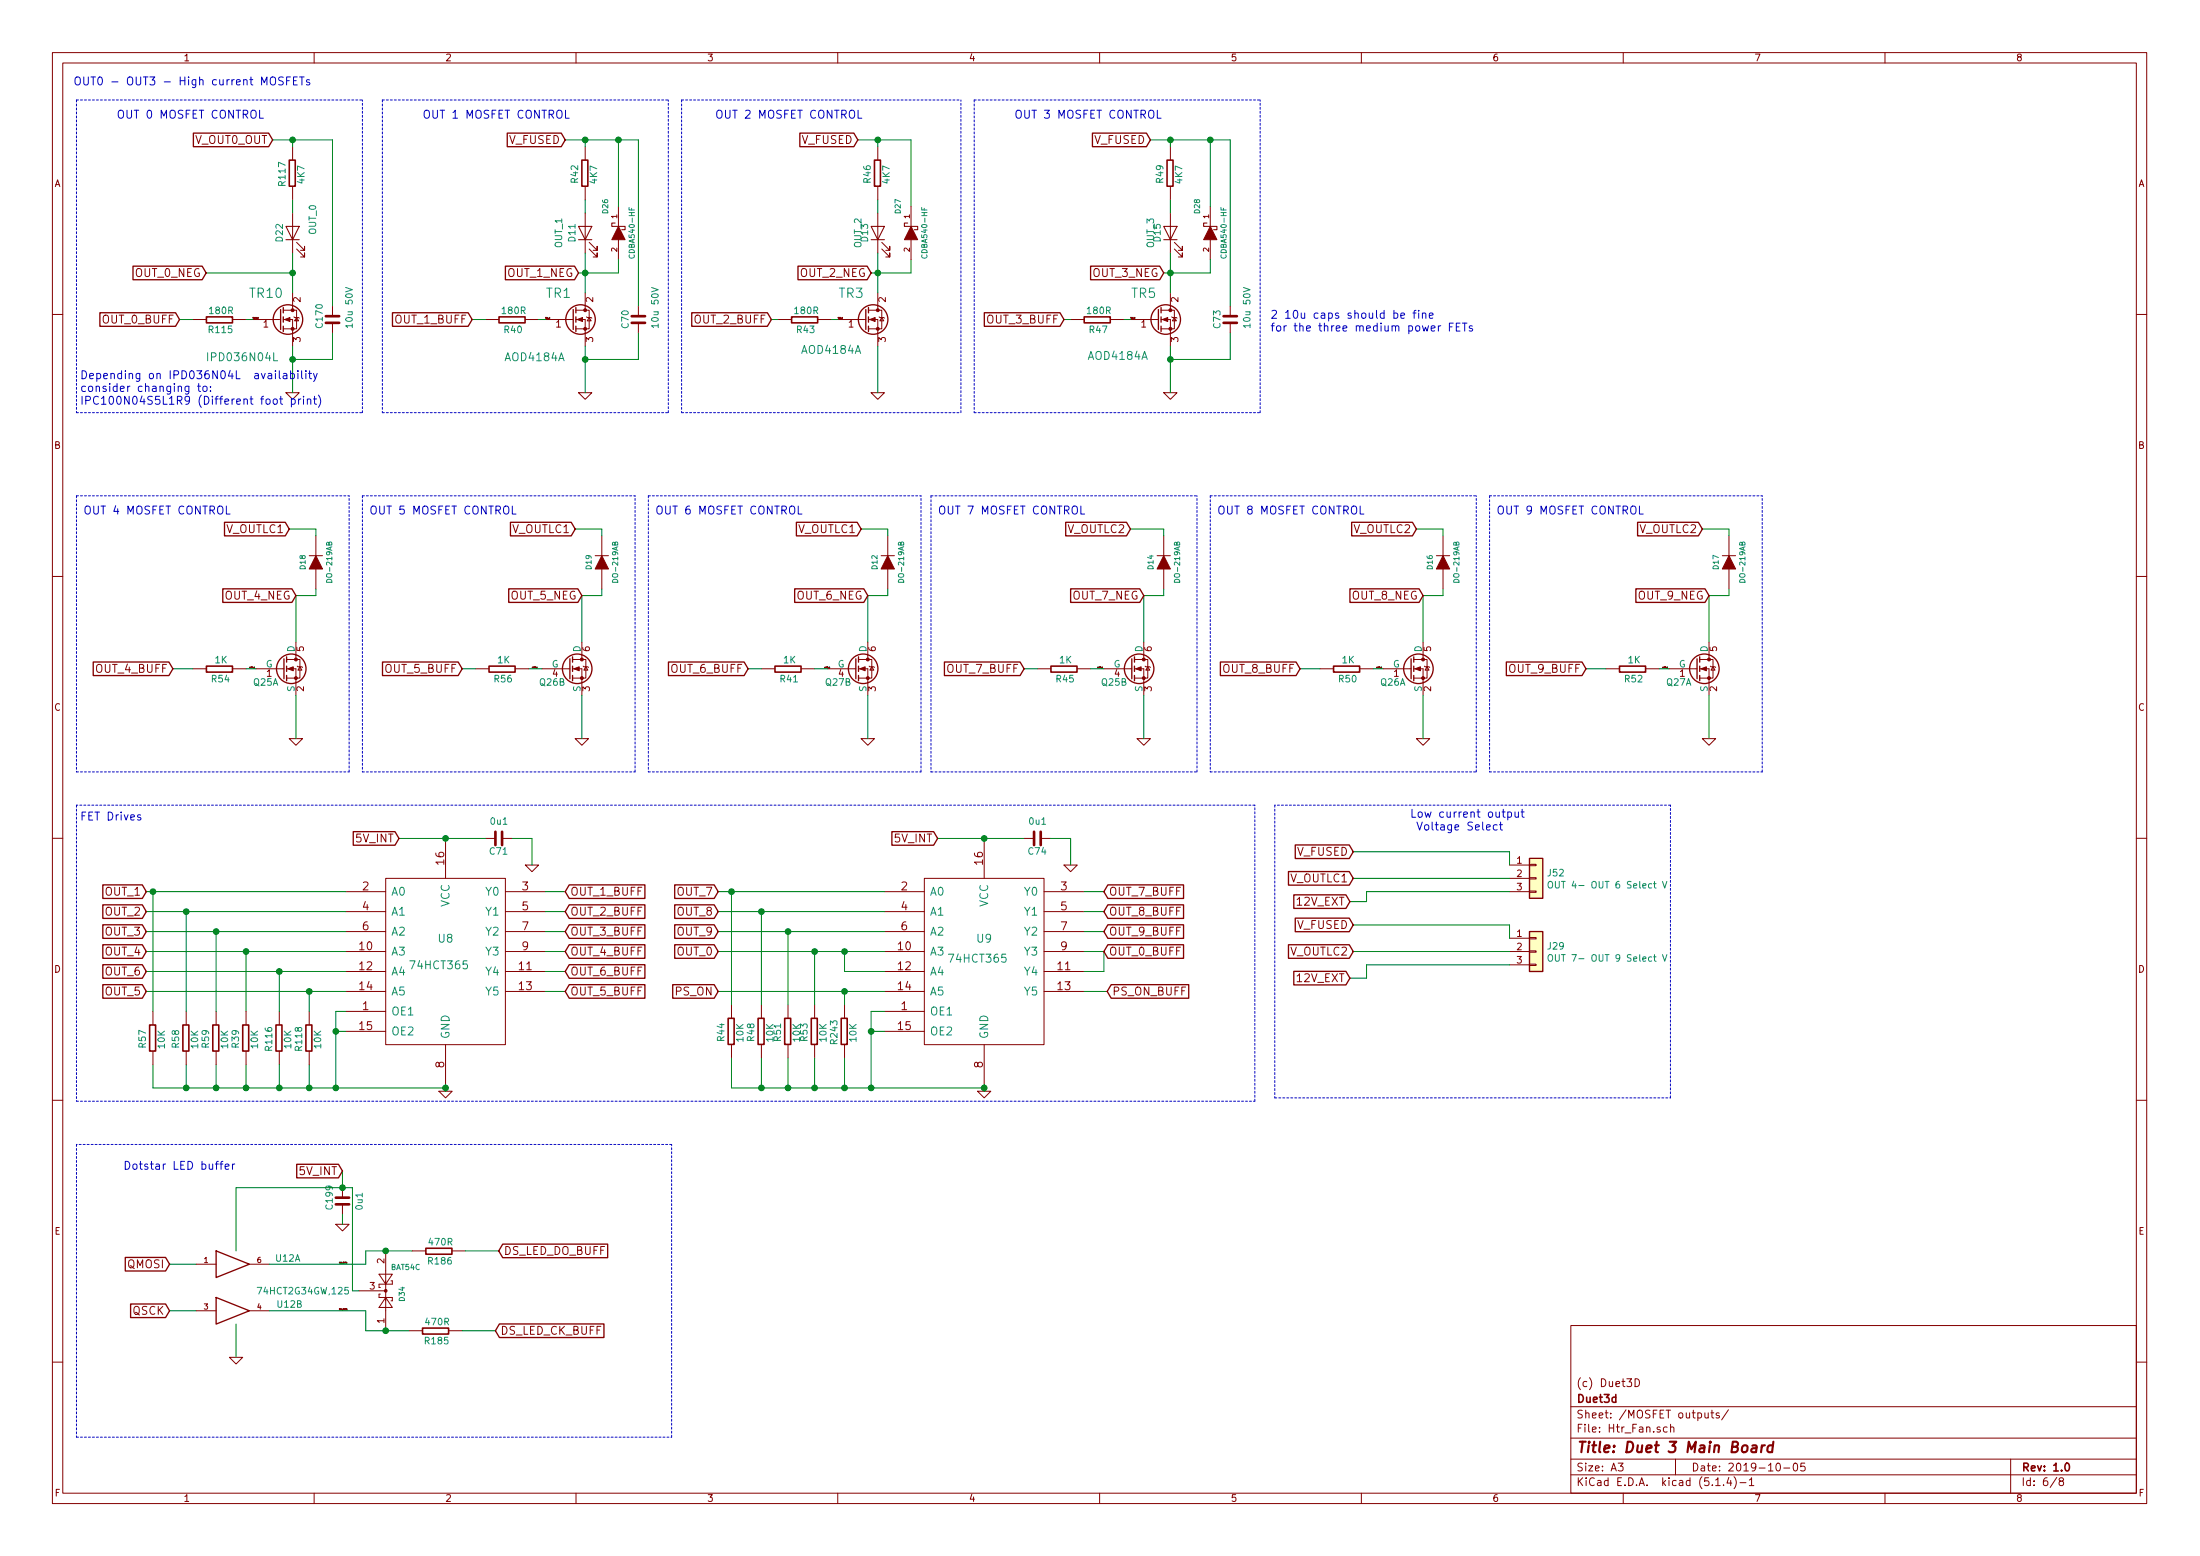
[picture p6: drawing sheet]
<svg xmlns="http://www.w3.org/2000/svg" width="420mm" height="297mm" viewBox="0 0 420 297" stroke-linecap="round" stroke-linejoin="round" font-family="sans-serif">
<g fill="none" stroke="#840000" stroke-width=".19">
<path d="M10 10h400v277h-400zM12 12h396v273.1h-396zM60 10v2M110 10v2M160 10v2M210 10v2M260 10v2M310 10v2M360 10v2M55.9 28v2.5M55.9 35.6v2.5M111.8 28v2.5"/>
<path d="M111.8 35.6v2.5M118.1 39.4v3.8M167.6 28v2.5M167.6 35.6v2.5M174 39.4v3.8M223.5 28v2.5M223.5 35.6v2.5M231.1 39.4v3.8M54.1 59.2h1.8M55.9 59.2h.7v3.6h-2.5M55.9 40.7v7.6M55.9 55.9v3.3"/>
<path d="M56.6 47.5l1.6 1.6v-.8v.8h-.8M56.6 46.3l1.6 1.5v-.8v.8h-.8M63.5 58.5v1.9M110 59.2h1.8M111.8 59.2h.7v3.6h-2.5M111.8 40.7v7.6M111.8 55.9v3.3M112.5 47.5l1.5 1.6v-.8v.8h-.7M112.5 46.3l1.5 1.5v-.8v.8h-.7M118.1 45.8v3.8M121.9 58.5v1.9M165.9 59.2h1.7"/>
<path d="M167.6 59.2h.8v3.6h-2.5M167.6 40.7v7.6M167.6 55.9v3.3M168.4 47.5l1.5 1.6v-.8v.8h-.7M168.4 46.3l1.5 1.5v-.8v.8h-.7M174 45.8v3.8M221.7 59.2h1.8M223.5 59.2h.8v3.6h-2.6M223.5 40.7v7.6M223.5 55.9v3.3M224.3 47.5l1.5 1.6v-.8v.8h-.8M224.3 46.3l1.5 1.5v-.8v.8h-.8"/>
<path d="M231.1 45.8v3.8M234.9 58.5v1.9M10 60h2M36.8 61h2.6M44.4 61h2.6M48.3 61h5M53.4 61h.2M54.1 61h1.8v5.1M54.6 75h2.5l-1.2 1.2zM56.1 60.5l1 .2M56.6 60.6l.4 .7h-.7zM63.5 61.6v1.9"/>
<path d="M92.7 61h2.5M100.3 61h2.6M104.1 61h5.1M109.3 61h.2M110 61h1.8v5.1M110.5 75h2.5l-1.2 1.2zM112 60.5l1 .2M112.5 60.6l.4 .7h-.8zM121.9 61.6v1.9M148.6 61h2.5M156.2 61h2.5M160 61h5.1"/>
<path d="M165.2 61h.2M165.9 61h1.7v5.1M166.4 75h2.5l-1.3 1.2zM167.9 60.5l1 .2M168.4 60.6l.4 .7h-.8zM204.5 61h2.5M212.1 61h2.5M215.9 61h5.1M221 61h.2M221.7 61h1.8v5.1M222.2 75h2.6l-1.3 1.2zM223.8 60.5l1 .2"/>
<path d="M224.3 60.6l.4 .7h-.8zM234.9 61.6v1.9M408 60h2M10 110h2M59.1 106.1h2.5M60.3 102.3v3.8M60.3 108.6v3.8M113.7 106.1h2.5M114.9 102.3v3.8M114.9 108.6v3.8M168.3 106.1h2.5M169.5 102.3v3.8"/>
<path d="M169.5 108.6v3.8M221 106.1h2.5M222.2 102.3v3.8M222.2 108.6v3.8M274.3 106.1h2.6M275.6 102.3v3.8M275.6 108.6v3.8M328.9 106.1h2.6M330.2 102.3v3.8M330.2 108.6v3.8M408 110h2M36.8 127.7h2.6"/>
<path d="M44.4 127.7h2.6M48.9 127.7h5.1M54 127.7h.2M54.7 127.7h1.8v5.1M54.7 125.9h1.8M56.5 125.9h.8v3.5h-2.6M56.5 122.6v3.3M56.8 127.2l1 .2M57.3 127.3l.4 .6h-.8zM90.8 127.7h2.5M98.4 127.7h2.6M103.5 127.7h5.1"/>
<path d="M108.6 127.7h.2M109.3 127.7h1.8v5.1M109.3 125.9h1.8M111.1 125.9h.8v3.5h-2.6M111.1 122.6v3.3M111.4 127.2l1 .2M111.9 127.3l.4 .6h-.8zM145.4 127.7h2.6M153 127.7h2.6M158.1 127.7h5.1M163.2 127.7h.2M164 127.7h1.7v5.1"/>
<path d="M164 125.9h1.7M165.7 125.9h.8v3.5h-2.5M165.7 122.6v3.3M166 127.2l1 .2M166.5 127.3l.4 .6h-.8zM198.1 127.7h2.6M205.7 127.7h2.6M210.8 127.7h5.1M216 127.7h.2M216.7 127.7h1.7v5.1M216.7 125.9h1.7M218.4 125.9h.8v3.5h-2.5"/>
<path d="M218.4 122.6v3.3M218.7 127.2l1 .2M219.2 127.3l.4 .6h-.8zM252.1 127.7h2.5M259.7 127.7h2.6M264.2 127.7h5M269.3 127.7h.2M270 127.7h1.8v5.1M270 125.9h1.8M271.8 125.9h.7v3.5h-2.5M271.8 122.6v3.3M272 127.2l1 .2"/>
<path d="M272.5 127.3l.4 .6h-.7zM306.7 127.7h2.5M314.3 127.7h2.6M318.8 127.7h5M323.9 127.7h.2M324.6 127.7h1.8v5.1M324.6 125.9h1.8M326.4 125.9h.8v3.5h-2.6M326.4 122.6v3.3M326.6 127.2l1.1 .2M327.2 127.3l.3 .6h-.7zM55.2 141h2.6l-1.3 1.3z"/>
<path d="M109.9 141h2.5l-1.3 1.3zM164.5 141h2.5l-1.3 1.3zM217.2 141h2.5l-1.3 1.3zM270.5 141h2.5l-1.2 1.3zM325.1 141h2.6l-1.3 1.3zM10 160h2M66 170.2h7.7M66 174h7.7M66 177.8h7.7M73.7 167.7h22.8v31.7h-22.8zM85.1 160.1v7.6M92.7 160.1h1.9"/>
<path d="M95.9 160.1h1.9M96.5 170.2h7.6M96.5 174h7.6M96.5 177.8h7.6M100.3 165.1h2.6l-1.3 1.3zM168.9 170.2h7.6M168.9 174h7.6M168.9 177.8h7.6M176.5 167.7h22.9v31.7h-22.9zM188 160.1v7.6M195.6 160.1h1.9M198.8 160.1h1.9"/>
<path d="M199.4 170.2h7.6M199.4 174h7.6M199.4 177.8h7.6M203.2 165.1h2.5l-1.2 1.3zM288.3 179.1h3.8M288.3 165.1h3.8M288.3 167.7h3.8M288.3 170.2h3.8M292.1 179h1.3v.2h-1.3zM292.1 170.1h1.3v.2h-1.3zM292.1 165h1.3v.3h-1.3zM292.1 167.5h1.3v.3h-1.3z"/>
<path d="M408 160h2M29.2 193.1v2.5M35.6 193.1v2.5M41.3 193.1v2.5M47 193.1v2.5M53.3 193.1v2.5M59.1 193.1v2.5M66 181.6h7.7M66 193.1h7.7M66 185.5h7.7M66 189.3h7.7M66 196.9h7.7"/>
<path d="M85.1 199.4v7.6M96.5 181.6h7.6M96.5 185.5h7.6M96.5 189.3h7.6M139.7 191.8v2.5M139.7 199.4v2.6M145.4 191.8v2.5M145.4 199.4v2.6M150.5 191.8v2.5M150.5 199.4v2.6M155.6 191.8v2.5M155.6 199.4v2.6"/>
<path d="M161.3 191.8v2.5M161.3 199.4v2.6M168.9 181.6h7.6M168.9 193.1h7.6M168.9 185.5h7.6M168.9 189.3h7.6M168.9 196.9h7.6M188 199.4v7.6M199.4 181.6h7.6M199.4 185.5h7.6M199.4 189.3h7.6M288.3 181.6h3.8"/>
<path d="M288.3 184.2h3.8M292.1 184.1h1.3v.2h-1.3zM292.1 181.5h1.3v.3h-1.3zM10 210h2M29.2 200.7v2.5M35.6 200.7v2.5M41.3 200.7v2.5M47 200.7v2.5M53.3 200.7v2.5M59.1 200.7v2.5M83.8 208.3h2.6l-1.3 1.3zM186.7 208.3h2.5l-1.2 1.3z"/>
<path d="M408 210h2M64.1 233.7h2.6l-1.3 1.3zM65.4 226.7v1.9M65.4 229.9v1.9M73.7 238.8v15.2M78.7 238.8h2.6M86.4 238.8h2.5M37.5 250.2h3.8M37.5 241.3h3.8M43.8 259.1h2.6l-1.3 1.3zM47.6 250.2h3.8M47.6 241.3h3.8"/>
<path d="M68.6 246.4h5.1M72.4 243.2h2.5l-1.2 1.9zM72.6 247.1h-.2v.6h2.5v.6h-.2M73.7 247.7l1.2 1.9h-2.5zM74.7 244.5h.2v.6h-2.5v.7h.2M78.1 254h2.5M85.7 254h2.6M300 253h108v32.1h-108zM10 260h2M300 278.5h108M300 274.5h108M300 268.5h108"/>
<path d="M309 279.3h1l-.5 .6 .4 .1v.7l-.2 .1-.7-.1M312.3 263.2a.75 .75 0 0 1 .8 .8 .75 .75 0 0 1-.8 .7zM318.4 272.5l-.4-.1-.3 .3 .1 .6 .2 .1 .4-.1M319 272.5h.1a.37 .37 0 0 1 .6 .1v.8M319 271.9v1.5M320 278.5v3M325.6 269.7l.1 .9 .3 .1 .2-.1M326.2 269.7v1M326.7 269.7h.6M326.9 269.2v1.3l.4 .2M328.3 269.8a.37 .37 0 0 0-.6 .1l.1 .2 .5 .2 .1 .1-.2 .3-.5-.1M330.1 269.1l-1.3 2"/>
<path d="M339.3 279.5l.2-.2a.86 .86 0 0 1 .2 1.5 .79 .79 0 0 1-.4-1.3zM342.6 279.5l.4-.2a.94 .94 0 0 1 0 1.5 .82 .82 0 0 1-.4-1.3zM344.7 279.3h-.7l-.1 .7 .2-.1h.5l.2 .3-.1 .5-.3 .1-.5-.1M384 278.5v6.6M408 260h2M60 285.1v1.9M110 285.1v1.9M160 285.1v1.9M210 285.1v1.9M260 285.1v1.9M300 281.5h108M310 285.1v1.9"/>
<path d="M327.7 283.6h.8M329.2 283.5v.1M330.2 282l-.4 1.1h.9M330.5 282.6v1M331.2 281.9a1.71 1.71 0 0 1 0 2.3M332.3 283h1.2M334.1 282.5l.4-.4v1.5M334.1 283.6h.8M340.7 280.2h1.1M360 285.1v1.9M392.8 282l-1.3 2M393.5 282.7l-.3-.3 .3-.3h.3l.3 .3-.1 .2-.6 .2-.2 .2 .1 .5 .2 .1h.3l.3-.3v-.3l-.3-.3"/>
</g>
<g fill="none" stroke="#840000" stroke-width=".3">
<path d="M55.2 30.6h1.2v4.9h-1.2zM111.1 30.6h1.2v4.9h-1.2zM167 30.6h1.1v4.9h-1.1zM222.9 30.6h1.1v4.9h-1.1zM39.4 60.5h5v1.1h-5zM95.3 60.5h5v1.1h-5zM151.2 60.5h5v1.1h-5zM207.1 60.5h4.9v1.1h-4.9zM39.4 127.2h5v1.1h-5zM93.4 127.2h5v1.1h-5zM148 127.2h5v1.1h-5zM200.7 127.2h5v1.1h-5z"/>
<path d="M254.7 127.2h5v1.1h-5zM309.3 127.2h5v1.1h-5zM28.6 195.7h1.1v4.9h-1.1zM34.9 195.7h1.2v4.9h-1.2zM40.6 195.7h1.2v4.9h-1.2zM46.4 195.7h1.1v4.9h-1.1zM52.7 195.7h1.1v4.9h-1.1zM58.4 195.7h1.2v4.9h-1.2zM139.1 194.4h1.1v5h-1.1zM144.8 194.4h1.1v5h-1.1zM149.9 194.4h1.1v5h-1.1zM154.9 194.4h1.2v5h-1.2z"/>
<path d="M160.7 194.4h1.1v5h-1.1zM81.3 238.3h5v1.1h-5zM80.7 253.5h5v1.2h-5zM394.5 279.5l.2-.2a.81 .81 0 0 1 .6 .6 .81 .81 0 0 1-.3 .8l-.1 .1a.79 .79 0 0 1-.4-1.3z"/>
</g>
<path d="M334.7 276h.7v1.2M335.5 276.4l-.7 .1a.4 .4 0 0 0-.3 .3 .4 .4 0 0 0 .2 .4l.7-.1M336.5 275.9l-.2 1.3M337.1 275.9l-.4 .1-.3 .3M338.6 276a.68 .68 0 0 0-1 .3v.7l.2 .2 .6-.1M338.7 275.2l-.3 2" fill="none" stroke="#840000" stroke-width=".41"/>
<path d="M54.6 43.2h2.5l-1.2 2.6zM54.6 45.8h2.5M110.5 43.2h2.5l-1.2 2.6zM110.5 45.8h2.5M117.5 42.6h-.7v.6h2.6v.7h-.7M166.4 43.2h2.5l-1.3 2.6zM166.4 45.8h2.5M173.4 42.6h-.7v.6h2.6v.7h-.7M222.2 43.2h2.6l-1.3 2.6zM222.2 45.8h2.6M230.5 42.6h-.6v.6h2.5v.7h-.6" fill="none" stroke="#840000" stroke-width=".2"/>
<g fill="none" stroke="#840000" stroke-width=".25">
<path d="M36.9 25.4h14.4l.8 1.3-.8 1.3h-14.4zM96.9 25.4h10.3l.7 1.3-.7 1.3h-10.3zM152.8 25.4h10.3l.7 1.3-.7 1.3h-10.3zM208.6 25.4h10.3l.8 1.3-.8 1.3h-10.3zM19.1 59.7h14.4l.8 1.3-.8 1.3h-14.4zM25.4 50.8h13.2l.8 1.3-.8 1.3h-13.2zM53.6 59.1v3.8M54.1 58.7v1M75 59.7h14.4l.8 1.3-.8 1.3h-14.4zM96.5 50.8h13.2l.8 1.3-.8 1.3h-13.2zM109.5 59.1v3.8M110 58.7v1"/>
<path d="M132.1 59.7h14.5l.7 1.3-.7 1.3h-14.5zM152.4 50.8h13.2l.8 1.3-.8 1.3h-13.2zM165.4 59.1v3.8M165.9 58.7v1M188 59.7h14.4l.8 1.3-.8 1.3h-14.4zM208.3 50.8h13.2l.7 1.3-.7 1.3h-13.2zM221.2 59.1v3.8M221.7 58.7v1M54.1 60.5v1M54.1 62.3v1M110 60.5v1M110 62.3v1"/>
<path d="M165.9 60.5v1M165.9 62.3v1M221.7 60.5v1M221.7 62.3v1M42.9 99.7h11.6l.7 1.3-.7 1.3h-11.6zM97.5 99.7h11.6l.8 1.3-.8 1.3h-11.6zM152.1 99.7h11.6l.8 1.3-.8 1.3h-11.6zM203.5 99.7h11.6l.8 1.3-.8 1.3h-11.6zM258.1 99.7h11.6l.8 1.3-.8 1.3h-11.6zM312.8 99.7h11.6l.7 1.3-.7 1.3h-11.6zM42.5 112.4h13.3l.7 1.3-.7 1.3h-13.3zM97.2 112.4h13.2l.7 1.3-.7 1.3h-13.2z"/>
<path d="M151.8 112.4h13.2l.7 1.3-.7 1.3h-13.2zM204.5 112.4h13.2l.7 1.3-.7 1.3h-13.2zM257.8 112.4h13.2l.8 1.3-.8 1.3h-13.2zM312.4 112.4h13.2l.8 1.3-.8 1.3h-13.2zM17.8 126.4h14.5l.7 1.3-.7 1.3h-14.5zM54.2 125.8v3.8M54.7 125.4v1M54.7 127.2v1M54.7 128.9v1.1M73.1 126.4h14.4l.8 1.3-.8 1.3h-14.4zM108.8 125.8v3.8M109.3 125.4v1"/>
<path d="M109.3 127.2v1M109.3 128.9v1.1M127.7 126.4h14.4l.8 1.3-.8 1.3h-14.4zM163.4 125.8v3.8M164 125.4v1M164 127.2v1M164 128.9v1.1M180.4 126.4h14.4l.8 1.3-.8 1.3h-14.4zM216.2 125.8v3.8M216.7 125.4v1M216.7 127.2v1M216.7 128.9v1.1"/>
<path d="M233.1 126.4h14.4l.8 1.3-.8 1.3h-14.4zM269.5 125.8v3.8M270 125.4v1M270 127.2v1M270 128.9v1.1M287.7 126.4h14.4l.8 1.3-.8 1.3h-14.4zM324.1 125.8v3.8M324.6 125.4v1M324.6 127.2v1M324.6 128.9v1.1M67.5 158.8h7.9l.8 1.3-.8 1.3h-7.9zM170.3 158.8h8l.8 1.3-.8 1.3h-8z"/>
<path d="M19.6 172.7h7.6l.7 1.3-.7 1.3h-7.6zM19.6 168.9h7.6l.7 1.3-.7 1.3h-7.6zM19.6 176.5h7.6l.7 1.3-.7 1.3h-7.6zM108.7 168.9h14.5v2.6h-14.5l-.8-1.3zM108.7 172.7h14.5v2.6h-14.5l-.8-1.3zM108.7 176.5h14.5v2.6h-14.5l-.8-1.3zM128.9 176.5h7.5l.8 1.3-.8 1.3h-7.5zM128.9 168.9h7.5l.8 1.3-.8 1.3h-7.5zM128.9 172.7h7.5l.8 1.3-.8 1.3h-7.5zM211.6 176.5h14.4v2.6h-14.4l-.8-1.3zM211.6 172.7h14.4v2.6h-14.4l-.8-1.3zM211.6 168.9h14.4v2.6h-14.4l-.8-1.3z"/>
<path d="M246.1 166.4h11.6l.7 1.3-.7 1.3h-11.6zM247.1 170.8h9.9l.8 1.3-.8 1.3h-9.9zM247.4 175.3h10.3l.7 1.3-.7 1.3h-10.3zM247.4 161.3h10.3l.7 1.3-.7 1.3h-10.3zM292.1 177.8h2.5v7.7h-2.5zM292.1 163.9h2.5v7.6h-2.5zM19.6 180.4h7.6l.7 1.2-.7 1.3h-7.6zM19.6 188h7.6l.7 1.3-.7 1.3h-7.6zM19.6 184.2h7.6l.7 1.3-.7 1.3h-7.6zM108.7 188h14.5v2.6h-14.5l-.8-1.3zM108.7 180.4h14.5v2.5h-14.5l-.8-1.3zM108.7 184.2h14.5v2.6h-14.5l-.8-1.3z"/>
<path d="M128.5 188h7.9l.8 1.3-.8 1.3h-7.9zM128.9 180.4h7.5l.8 1.2-.8 1.3h-7.5zM211.6 180.4h14.4v2.5h-14.4l-.8-1.3zM212.2 188h14.8v2.6h-14.8l-.7-1.3zM246.1 180.4h11.6l.7 1.2-.7 1.3h-11.6zM247.1 185.4h9.9l.8 1.3-.8 1.3h-9.9zM41.3 238.8l6.3 2.5-6.3 2.6zM56.7 222.3h7.9l.8 1.3-.8 1.3h-7.9zM96 237.5h20.1v2.6h-20.1l-.8-1.3zM23.9 240h7.7l.8 1.3-.8 1.3h-7.7zM24.9 248.9h6.7l.8 1.3-.8 1.3h-6.7zM41.3 247.7l6.3 2.5-6.3 2.6z"/>
<path d="M95.4 252.7h19.9v2.6h-19.9l-.8-1.3z"/>
<circle cx="55" cy="61" r="2.82"/>
<circle cx="110.9" cy="61" r="2.82"/>
<circle cx="166.8" cy="61" r="2.82"/>
<circle cx="222.6" cy="61" r="2.82"/>
<circle cx="55.6" cy="127.7" r="2.82"/>
<circle cx="110.2" cy="127.7" r="2.82"/>
<circle cx="164.8" cy="127.7" r="2.82"/>
<circle cx="217.6" cy="127.7" r="2.82"/>
<circle cx="270.9" cy="127.7" r="2.82"/>
<circle cx="325.5" cy="127.7" r="2.82"/>
</g>
<g fill="#840000" stroke="#840000" stroke-width=".19">
<path d="M270.3 127.7l1-.4v.8z"/>
<path d="M166.1 61l1-.4v.8z"/>
<path d="M330.2 106.1l1.3 2.5h-2.6z"/>
<path d="M275.6 106.1l1.3 2.5h-2.6z"/>
<path d="M222 61l1-.4v.8z"/>
<path d="M110.2 61l1.1-.4v.8z"/>
<path d="M118.1 43.2l1.3 2.6h-2.6z"/>
<path d="M174 43.2l1.3 2.6h-2.6z"/>
<path d="M231.1 43.2l1.3 2.6h-2.5z"/>
<path d="M114.9 106.1l1.3 2.5h-2.5z"/>
<path d="M216.9 127.7l1-.4v.8z"/>
<path d="M164.2 127.7l1-.4v.8z"/>
<path d="M109.6 127.7l1-.4v.8z"/>
<path d="M60.3 106.1l1.3 2.5h-2.5z"/>
<path d="M54.4 61l1-.4v.8z"/>
<path d="M55 127.7l1-.4v.8z"/>
<path d="M169.5 106.1l1.3 2.5h-2.5z"/>
<path d="M324.9 127.7l1-.4v.8z"/>
<path d="M222.2 106.1l1.3 2.5h-2.5z"/>
<circle cx="271.8" cy="129.4" r=".28"/>
<circle cx="271.8" cy="125.9" r=".28"/>
<circle cx="167.6" cy="62.8" r=".28"/>
<circle cx="167.6" cy="59.2" r=".28"/>
<circle cx="223.5" cy="62.8" r=".28"/>
<circle cx="223.5" cy="59.2" r=".28"/>
<circle cx="111.8" cy="62.8" r=".28"/>
<circle cx="111.8" cy="59.2" r=".28"/>
<circle cx="218.4" cy="129.4" r=".28"/>
<circle cx="218.4" cy="125.9" r=".28"/>
<circle cx="165.7" cy="129.4" r=".28"/>
<circle cx="165.7" cy="125.9" r=".28"/>
<circle cx="111.1" cy="129.4" r=".28"/>
<circle cx="111.1" cy="125.9" r=".28"/>
<circle cx="55.9" cy="62.8" r=".28"/>
<circle cx="55.9" cy="59.2" r=".28"/>
<circle cx="56.5" cy="129.4" r=".28"/>
<circle cx="56.5" cy="125.9" r=".28"/>
<circle cx="326.4" cy="129.4" r=".28"/>
<circle cx="326.4" cy="125.9" r=".28"/>
<circle cx="73.7" cy="246.4" r=".25"/>
</g>
<g fill="none" stroke="#008484" stroke-width=".19">
<path d="M120.1 39.6v.5h1.1M120.6 39.8v.3M176 39.6v.5h1M176.5 39.8v.3M233.2 39.6v.5h1M233.7 39.8v.3M66 54.9l1.3 .4-1.3 .4M124.4 54.9l1.3 .4-1.3 .4M237.5 54.9l1.2 .4-1.2 .4M52.3 67.3v1.6h.7M62.8 103.7l.2-.2 .4 .2v.3h-1v-.4h.4v.4M117.4 103.7l.2-.2 .4 .2v.3h-1v-.4h.4v.4"/>
<path d="M172.1 103.7l.1-.2 .4 .2v.3h-1l.1-.4h.3l.1 .4M224.8 103.7l.1-.2 .4 .2v.3h-1l.1-.4h.3l.1 .4M278.1 103.7l.2-.2 .3 .2v.3h-1l.1-.4h.4v.4M332.7 103.7l.2-.2 .3 .2v.3h-1l.1-.4h.4v.4M295.7 168.4l.3-.1a.45 .45 0 0 1 .5 .4l-.2 .8h-.4a.92 .92 0 0 1-.2-1.1zM317.5 168.3l.4 1.2 .4-1.2M295.7 182.4l.3-.2a.45 .45 0 0 1 .5 .5l-.2 .8h-.4a.92 .92 0 0 1-.2-1.1zM317.5 182.2l.4 1.3 .4-1.3M49.1 245.8h.9l-.6 1.2"/>
</g>
<path d="M62.2 61.6h2.6M62.2 60.4h2.6M120.6 61.6h2.6M120.6 60.4h2.6M233.7 61.6h2.5M233.7 60.4h2.5M94.6 158.8v2.5M95.9 158.8v2.5M197.5 158.8v2.5M198.8 158.8v2.5M64.1 229.9h2.6M64.1 228.6h2.6" fill="none" stroke="#840000" stroke-width=".51"/>
<g fill="#ffffc2" stroke="#ffffc2" stroke-width=".19">
<path d="M292.1 177.8h2.5v7.7h-2.5z"/>
<path d="M292.1 163.9h2.5v7.6h-2.5z"/>
</g>
<g fill="none" stroke="#0000c2" stroke-width=".19" stroke-dasharray=".4 .4">
<path d="M14.6 19.1v59.7M14.6 19.1h54.6M73 19.1v59.7M73 19.1h54.6M130.2 19.1h53.3M130.2 19.1v59.7M186.1 19.1h54.6M186.1 19.1v59.7M14.6 78.8h54.6M69.2 78.8v-59.7M73 78.8h54.6M127.6 78.8v-59.7"/>
<path d="M130.2 78.8h53.3M183.5 78.8v-59.7M186.1 78.8h54.6M240.7 78.8v-59.7M14.6 94.7v52.7M14.6 94.7h52.1M69.2 94.7h52.1M69.2 94.7v52.7M123.8 94.7v52.7M123.8 94.7h52.1M177.8 94.7v52.7M177.8 94.7h50.8"/>
<path d="M231.1 94.7v52.7M231.1 94.7h50.8M284.5 94.7v52.7M284.5 94.7h52M14.6 153.7v56.5M14.6 147.4h52.1M66.7 147.4v-52.7M69.2 147.4h52.1M121.3 147.4v-52.7M123.8 147.4h52.1M175.9 147.4v-52.7M177.8 147.4h50.8"/>
<path d="M228.6 147.4v-52.7M231.1 147.4h50.8M239.6 153.7h-225M243.5 153.7v55.9M281.9 147.4v-52.7M284.5 147.4h52M319 153.7h-75.5M336.5 147.4v-52.7M14.6 218.5v55.9M14.6 210.2h225M128.3 218.5h-113.7M239.6 210.2v-56.5"/>
<path d="M243.5 209.6h75.5M319 209.6v-55.9M14.6 274.4h113.7M128.3 274.4v-55.9"/>
</g>
<g fill="none" stroke="#008400" stroke-width=".19">
<path d="M52.1 26.7h11.4v31.8M55.9 26.7v1.3M55.9 38.1v2.6M107.9 26.7h14v31.8M111.8 26.7v1.3M111.8 38.1v2.6M118.1 26.7v12.7M163.8 26.7h10.2v12.7M167.6 26.7v1.3M167.6 38.1v2.6M219.7 26.7h15.2v31.8M223.5 26.7v1.3"/>
<path d="M223.5 38.1v2.6M231.1 26.7v12.7M39.4 52.1h16.5M55.9 48.3v7.6M111.8 48.3v7.6M118.1 49.6v2.5h-7.6M167.6 48.3v7.6M174 49.6v2.5h-7.6M223.5 48.3v7.6M231.1 49.6v2.5h-8.9M34.3 61h2.5M47 61h1.3"/>
<path d="M55.9 66.1v8.9M63.5 63.5v5.1h-7.6M90.2 61h2.5M102.9 61h1.2M111.8 66.1v8.9M121.9 63.5v5.1h-10.1M147.3 61h1.3M158.7 61h1.3M167.6 66.1v8.9M203.2 61h1.3M214.6 61h1.3M223.5 66.1v8.9"/>
<path d="M234.9 63.5v5.1h-11.4M55.2 101h5.1v1.3M60.3 112.4v1.3h-3.8v8.9M109.9 101h5v1.3M114.9 112.4v1.3h-3.8v8.9M164.5 101h5v1.3M169.5 112.4v1.3h-3.8v8.9M215.9 101h6.3v1.3M222.2 112.4v1.3h-3.8v8.9M270.5 101h5.1v1.3M275.6 112.4v1.3h-3.8v8.9M325.1 101h5.1v1.3"/>
<path d="M330.2 112.4v1.3h-3.8v8.9M33 127.7h3.8M47 127.7h1.9M56.5 132.8v8.2M88.3 127.7h2.5M101 127.7h2.5M111.1 132.8v8.2M142.9 127.7h2.5M155.6 127.7h2.5M165.7 132.8v8.2M195.6 127.7h2.5M208.3 127.7h2.5"/>
<path d="M218.4 132.8v8.2M248.3 127.7h3.8M262.3 127.7h1.9M271.8 132.8v8.2M302.9 127.7h3.8M316.9 127.7h1.9M326.4 132.8v8.2M27.9 177.8h38.1M27.9 174h38.1M27.9 170.2h38.1M29.2 170.2v22.9M35.6 174v19.1"/>
<path d="M41.3 177.8v15.3M76.2 160.1h16.5M97.8 160.1h3.8v5M104.1 177.8h3.8M104.1 174h3.8M104.1 170.2h3.8M137.2 177.8h31.7M137.2 174h31.7M137.2 170.2h31.7M139.7 170.2v21.6M145.4 174v17.8M150.5 177.8v14"/>
<path d="M179.1 160.1h16.5M200.7 160.1h3.8v5M207 177.8h3.8M207 174h3.8M207 170.2h3.8M258.4 162.6h29.9v2.5M258.4 176.6h29.9v2.5M258.4 167.7h29.9M288.3 170.2h-27.3v1.9h-3.2M27.9 189.3h38.1M27.9 181.6h38.1M27.9 185.5h38.1"/>
<path d="M47 181.6v11.5M53.3 185.5v7.6M59.1 189.3v3.8M64.1 196.9h1.9M66 193.1h-1.9v14.6M104.1 189.3h3.8M104.1 181.6h3.8M104.1 185.5h3.8M137.2 189.3h31.7M137.2 181.6h31.7M155.6 181.6v10.2M161.3 181.6v3.9h7.6"/>
<path d="M161.3 189.3v2.5M166.4 196.9h2.5M168.9 193.1h-2.5v14.6M207 189.3h4.5M207 181.6h3.8v3.9h-3.8M258.4 181.6h29.9M288.3 184.2h-27.3v2.5h-3.2M29.2 203.2v4.5h55.9M35.6 203.2v4.5M41.3 203.2v4.5M47 203.2v4.5M53.3 203.2v4.5"/>
<path d="M59.1 203.2v4.5M85.1 207v1.3M139.7 202v5.7h48.3M145.4 202v5.7M150.5 202v5.7M155.6 202v5.7M161.3 202v5.7M188 207v1.3M45.1 238.8v-12.1h22.2v19.7h1.3M65.4 223.6v3.1M65.4 231.8v1.9M78.7 238.8h-8.9v2.5h-18.4"/>
<path d="M88.9 238.8h6.3M32.4 241.3h5.1M32.4 250.2h5.1M45.1 252.8v6.3M51.4 250.2h18.4v3.8h8.3M88.3 254h6.3"/>
</g>
<path d="M48.6 127.5l-.1-.2v.2M102.6 127.5l-.1-.2v.2M158.4 127.5v-.2v.2M210.5 127.5l-.1-.2v.2M263.9 127.5l-.1-.2v.2M318.5 127.5l-.1-.2v.2" fill="none" stroke="#000" stroke-width=".19"/>
<g fill="none" stroke="#0000c2" stroke-width=".19">
<path d="M51.7 14.9a.51 .51 0 0 1 .6-.2 .51 .51 0 0 1 .3 .5v.5a.51 .51 0 0 1-.5 .5 .51 .51 0 0 1-.5-.5zM54.1 14.8l-.6-.1-.3 .3 .1 .3 .7 .3v.5a.62 .62 0 0 1-.8 0M54.7 15.4h.5M55.5 14.7h-.8v1.5M56.1 15.4h.5M56.8 14.7h-.7v1.5h.7M57.2 14.7h.9M57.7 14.7v1.5M59.1 15.3l-.4-.1-.2 .2 .1 .2 .5 .2v.3h-.6M49.6 21v1.6h.7M108 21v1.6h.7M163.9 21v1.6h.7"/>
<path d="M221 21v1.6h.7M269.8 59.8h.6M270.4 59.2l-.3 .2v1.4M270.9 59.2v.2M270.9 59.8v1M271.7 59.9l.2-.1h.3l.1 1M271.7 59.8v1M36.1 73.7v1.2l-.3 .3h-.4M36.1 73.8l-.5-.1-.3 .3v.4l.2 .3h.6M37.7 73.7h.6M37.9 73.2v1.3l.4 .2M38.8 73.8l.2-.1 .5 .1v.6l-.1 .3h-.4l-.2-.1z"/>
<path d="M40.2 74.6v.1M40.2 73.8v.1M53.3 70.8v1.3l.2 .2M53.4 76.2h.6M53.6 75.7v1.2l.4 .3M54.1 71.4h.6l.1 .9M54.8 71.6l-.5 .1a.3 .3 0 0 0-.3 .3 .3 .3 0 0 0 .3 .3l.5-.1M55.5 71.4l.5-.1 .2 .3v.4l-.1 .2h-.6M55.5 70.8v1.5M55.7 76.2h.4l.3 .2v.5l-.2 .2h-.5M55.7 76.2v1.5M56.9 70.8v.1"/>
<path d="M56.9 71.3v1M57 76.2v1M57.5 76.2l-.5 .2M57.6 70.8v1.3l.2 .2M58 75.7v.1M58 76.2v1M58.4 70.8v.1M58.4 71.3v1M58.7 76.3l.1-.1a.37 .37 0 0 1 .6 .2v.8M58.7 76.2v1M58.9 71.3h.6M59.1 70.8v1.3l.4 .2"/>
<path d="M59.9 71.3l.3 1M59.9 76.2h.6M60.1 75.7v1.2l.4 .3M60.6 71.3l-.5 1.4-.2 .1M60.8 75.4a1.78 1.78 0 0 1 0 2.4M267.5 60.3l.7-.2v-.3h-.5l-.2 .2 .1 .7h.6M273 60.3l.7-.2-.1-.3h-.4l-.2 .2v.7h.6M275.2 62.2l-.5 .3M276.8 62.4h.5M277.5 61.7h-.7v1.5M278.1 62.4h.5M278.8 61.7h-.7v1.5h.7"/>
<path d="M279.3 61.7h.9M279.7 61.7v1.5M281.2 62.3l-.4-.1-.2 .2 .1 .2 .5 .2v.3h-.6M43.2 96.6v1.5h.7M97.8 96.6v1.5h.8M152.5 96.6v1.5h.7M206.4 96.6v1.5h.7M259.8 96.6v1.5h.7M313.1 96.6v1.5h.7M26.8 155.6a.37 .37 0 0 0-.5 .1v.3l.6 .2-.2 .4-.4-.1M283.9 157.9l.7-.1v-.3l-.5-.1-.2 .2 .1 .8h.6M285.9 157.5l-.4-.1-.3 .3v.5l.1 .2h.6"/>
<path d="M286.4 157.4h.5M286.6 156.9v1.3v.2l.3 .1M288 155.1l.4-.1 .3 .3-.2 .6h-.5M288 155v1.5M289.3 155v.8a.37 .37 0 0 0 .3 .2 .37 .37 0 0 0 .4-.1M290 155v1M290.5 155h.6M290.7 154.5v1.3l.4 .2M42 222.2h.6M42.6 221.7l-.4 .2v1.3M43 222.7l.7-.1v-.3l-.5-.1-.2 .2 .1 .8h.6M44.4 222.2v1"/>
<path d="M44.8 222.2l-.3 .1-.1 .2"/>
</g>
<g fill="#008400" stroke="#008400" stroke-width=".25">
<circle cx="41.3" cy="177.8" r=".51"/>
<circle cx="35.6" cy="174" r=".51"/>
<circle cx="29.2" cy="170.2" r=".51"/>
<circle cx="188" cy="207.7" r=".51"/>
<circle cx="166.4" cy="196.9" r=".51"/>
<circle cx="85.1" cy="207.7" r=".51"/>
<circle cx="64.1" cy="196.9" r=".51"/>
<circle cx="188" cy="160.1" r=".51"/>
<circle cx="145.4" cy="174" r=".51"/>
<circle cx="223.5" cy="68.6" r=".51"/>
<circle cx="223.5" cy="26.7" r=".51"/>
<circle cx="223.5" cy="52.1" r=".51"/>
<circle cx="167.6" cy="26.7" r=".51"/>
<circle cx="167.6" cy="52.1" r=".51"/>
<circle cx="111.8" cy="68.6" r=".51"/>
<circle cx="111.8" cy="26.7" r=".51"/>
<circle cx="111.8" cy="52.1" r=".51"/>
<circle cx="64.1" cy="207.7" r=".51"/>
<circle cx="65.4" cy="226.7" r=".51"/>
<circle cx="73.7" cy="254" r=".51"/>
<circle cx="161.3" cy="181.6" r=".51"/>
<circle cx="231.1" cy="26.7" r=".51"/>
<circle cx="118.1" cy="26.7" r=".51"/>
<circle cx="59.1" cy="207.7" r=".51"/>
<circle cx="53.3" cy="207.7" r=".51"/>
<circle cx="47" cy="207.7" r=".51"/>
<circle cx="59.1" cy="189.3" r=".51"/>
<circle cx="53.3" cy="185.5" r=".51"/>
<circle cx="47" cy="181.6" r=".51"/>
<circle cx="41.3" cy="207.7" r=".51"/>
<circle cx="35.6" cy="207.7" r=".51"/>
<circle cx="139.7" cy="170.2" r=".51"/>
<circle cx="55.9" cy="68.6" r=".51"/>
<circle cx="55.9" cy="26.7" r=".51"/>
<circle cx="55.9" cy="52.1" r=".51"/>
<circle cx="85.1" cy="160.1" r=".51"/>
<circle cx="155.6" cy="207.7" r=".51"/>
<circle cx="150.5" cy="207.7" r=".51"/>
<circle cx="145.4" cy="207.7" r=".51"/>
<circle cx="166.4" cy="207.7" r=".51"/>
<circle cx="155.6" cy="181.6" r=".51"/>
<circle cx="161.3" cy="189.3" r=".51"/>
<circle cx="150.5" cy="177.8" r=".51"/>
<circle cx="73.7" cy="238.8" r=".51"/>
<circle cx="161.3" cy="207.7" r=".51"/>
</g>
<text font-size="2.8" fill="#840000" x="301" y="277.3">Title: Duet 3 Main Board</text>
<g font-size="2.5" fill="#008484">
<text x="47.8" y="56.9">TR10</text>
<text x="104.3" y="56.9">TR1</text>
<text x="160.2" y="56.9">TR3</text>
<text x="216.1" y="56.9">TR5</text>
</g>
<g font-size="2.1" fill="#0000c2">
<text x="14" y="16.3">OUT0 - OUT3 - High current MOSFETs</text>
<text x="22.2" y="22.6">OUT 0 MOSFET CONTROL</text>
<text x="80.6" y="22.6">OUT 1 MOSFET CONTROL</text>
<text x="136.5" y="22.6">OUT 2 MOSFET CONTROL</text>
<text x="193.7" y="22.6">OUT 3 MOSFET CONTROL</text>
<text x="242.6" y="60.8">2 10u caps should be fine</text>
<text x="242.6" y="63.3">for the three medium power FETs</text>
<text x="15.2" y="72.4">Depending on IPD036N04L availability</text>
<text x="15.2" y="74.8">consider changing to:</text>
<text x="15.2" y="77.3">IPC100N04S5L1R9 (Different foot print)</text>
<text x="15.9" y="98.2">OUT 4 MOSFET CONTROL</text>
<text x="70.5" y="98.2">OUT 5 MOSFET CONTROL</text>
<text x="125.1" y="98.2">OUT 6 MOSFET CONTROL</text>
<text x="179.1" y="98.2">OUT 7 MOSFET CONTROL</text>
<text x="232.4" y="98.2">OUT 8 MOSFET CONTROL</text>
<text x="285.8" y="98.2">OUT 9 MOSFET CONTROL</text>
<text x="15.2" y="156.6">FET Drives</text>
<text x="269.2" y="156.1">Low current output</text>
<text x="269.8" y="158.5">Voltage Select</text>
<text x="23.5" y="223.3">Dotstar LED buffer</text>
</g>
<g font-size="2.1" fill="#840000">
<text x="37.2" y="27.5">V_OUT0_OUT</text>
<text x="97.3" y="27.5">V_FUSED</text>
<text x="153.1" y="27.5">V_FUSED</text>
<text x="209" y="27.5">V_FUSED</text>
<text x="25.8" y="52.9">OUT_0_NEG</text>
<text x="97" y="52.9">OUT_1_NEG</text>
<text x="152.8" y="52.9">OUT_2_NEG</text>
<text x="208.7" y="52.9">OUT_3_NEG</text>
<text x="19.7" y="61.8">OUT_0_BUFF</text>
<text x="75.6" y="61.8">OUT_1_BUFF</text>
<text x="132.7" y="61.8">OUT_2_BUFF</text>
<text x="188.6" y="61.8">OUT_3_BUFF</text>
<text x="43.3" y="101.8">V_OUTLC1</text>
<text x="97.9" y="101.8">V_OUTLC1</text>
<text x="152.5" y="101.8">V_OUTLC1</text>
<text x="203.9" y="101.8">V_OUTLC2</text>
<text x="258.5" y="101.8">V_OUTLC2</text>
<text x="313.1" y="101.8">V_OUTLC2</text>
<text x="43" y="114.5">OUT_4_NEG</text>
<text x="97.6" y="114.5">OUT_5_NEG</text>
<text x="152.2" y="114.5">OUT_6_NEG</text>
<text x="204.9" y="114.5">OUT_7_NEG</text>
<text x="258.2" y="114.5">OUT_8_NEG</text>
<text x="312.9" y="114.5">OUT_9_NEG</text>
<text x="18.4" y="128.4">OUT_4_BUFF</text>
<text x="73.7" y="128.4">OUT_5_BUFF</text>
<text x="128.3" y="128.4">OUT_6_BUFF</text>
<text x="181" y="128.4">OUT_7_BUFF</text>
<text x="233.7" y="128.4">OUT_8_BUFF</text>
<text x="288.3" y="128.4">OUT_9_BUFF</text>
<text x="68.1" y="160.8">5V_INT</text>
<text x="171" y="160.8">5V_INT</text>
<text x="84.8" y="165" transform="rotate(-90 84.8 165)">16</text>
<text x="187.7" y="165" transform="rotate(-90 187.7 165)">16</text>
<text x="247.8" y="163.4">V_FUSED</text>
<text x="20.2" y="171">OUT_1</text>
<text x="69.3" y="170">2</text>
<text x="69.3" y="173.8">4</text>
<text x="99.7" y="170">3</text>
<text x="99.7" y="173.8">5</text>
<text x="108.9" y="171">OUT_1_BUFF</text>
<text x="129.4" y="171">OUT_7</text>
<text x="172.1" y="170">2</text>
<text x="172.1" y="173.8">4</text>
<text x="202.6" y="170">3</text>
<text x="202.6" y="173.8">5</text>
<text x="211.7" y="171">OUT_7_BUFF</text>
<text x="246.5" y="168.4">V_OUTLC1</text>
<text x="247.8" y="172.9">12V_EXT</text>
<text x="20.2" y="174.8">OUT_2</text>
<text x="20.2" y="178.6">OUT_3</text>
<text x="69.3" y="177.6">6</text>
<text x="99.7" y="177.6">7</text>
<text x="108.9" y="174.8">OUT_2_BUFF</text>
<text x="108.9" y="178.6">OUT_3_BUFF</text>
<text x="129.4" y="178.6">OUT_9</text>
<text x="129.4" y="174.8">OUT_8</text>
<text x="172.1" y="177.6">6</text>
<text x="202.6" y="177.6">7</text>
<text x="211.7" y="178.6">OUT_9_BUFF</text>
<text x="211.7" y="174.8">OUT_8_BUFF</text>
<text x="247.8" y="177.3">V_FUSED</text>
<text x="20.2" y="182.4">OUT_4</text>
<text x="68.7" y="181.4">10</text>
<text x="68.7" y="185.2">12</text>
<text x="99.2" y="185.2">11</text>
<text x="99.7" y="181.4">9</text>
<text x="108.9" y="182.4">OUT_4_BUFF</text>
<text x="129.4" y="182.4">OUT_0</text>
<text x="171.6" y="181.4">10</text>
<text x="171.6" y="185.2">12</text>
<text x="202" y="185.2">11</text>
<text x="202.6" y="181.4">9</text>
<text x="211.7" y="182.4">OUT_0_BUFF</text>
<text x="246.5" y="182.4">V_OUTLC2</text>
<text x="20.2" y="190">OUT_5</text>
<text x="20.2" y="186.2">OUT_6</text>
<text x="68.7" y="189">14</text>
<text x="99.2" y="189">13</text>
<text x="108.9" y="190">OUT_5_BUFF</text>
<text x="108.9" y="186.2">OUT_6_BUFF</text>
<text x="129.1" y="190">PS_ON</text>
<text x="171.6" y="189">14</text>
<text x="202" y="189">13</text>
<text x="212.4" y="190">PS_ON_BUFF</text>
<text x="247.8" y="187.5">12V_EXT</text>
<text x="68.7" y="196.6">15</text>
<text x="69.3" y="192.8">1</text>
<text x="171.6" y="196.6">15</text>
<text x="172.1" y="192.8">1</text>
<text x="84.8" y="203.8" transform="rotate(-90 84.8 203.8)">8</text>
<text x="187.7" y="203.8" transform="rotate(-90 187.7 203.8)">8</text>
<text x="57.3" y="224.3">5V_INT</text>
<text x="96.2" y="239.6">DS_LED_DO_BUFF</text>
<text x="24.4" y="242.1">QMOSI</text>
<text x="25.3" y="251">QSCK</text>
<text x="95.5" y="254.8">DS_LED_CK_BUFF</text>
<text x="301" y="267.8">Duet3d</text>
<text x="301" y="264.8">(c) Duet3D</text>
<text x="301" y="273.5">File: Htr_Fan.sch</text>
<text x="301" y="270.8">Sheet: /MOSFET outputs/</text>
<text x="301" y="280.9">Size: A3</text>
<text x="323" y="280.9">Date: 2019-10-05</text>
<text x="386" y="280.9">Rev: 1.0</text>
<text x="301" y="283.7">KiCad E.D.A. kicad (5.1.4)-1</text>
<text x="386" y="283.7">Id: 6/8</text>
</g>
<g font-size="2.1" fill="#008484">
<text x="40.1" y="68.9">IPD036N04L</text>
<text x="96.6" y="68.9">AOD4184A</text>
<text x="153.3" y="67.5">AOD4184A</text>
<text x="208" y="68.7">AOD4184A</text>
<text x="74.7" y="171">A0</text>
<text x="85.9" y="173.2" transform="rotate(-90 85.9 173.2)">VCC</text>
<text x="92.9" y="171">Y0</text>
<text x="177.5" y="171">A0</text>
<text x="188.7" y="173.2" transform="rotate(-90 188.7 173.2)">VCC</text>
<text x="195.8" y="171">Y0</text>
<text x="74.7" y="174.8">A1</text>
<text x="74.7" y="178.6">A2</text>
<text x="83.7" y="179.9">U8</text>
<text x="92.9" y="174.8">Y1</text>
<text x="92.9" y="178.6">Y2</text>
<text x="177.5" y="174.8">A1</text>
<text x="177.5" y="178.6">A2</text>
<text x="186.6" y="179.9">U9</text>
<text x="195.8" y="174.8">Y1</text>
<text x="195.8" y="178.6">Y2</text>
<text x="74.7" y="182.4">A3</text>
<text x="78.7" y="185">74HCT365</text>
<text x="92.9" y="182.4">Y3</text>
<text x="177.5" y="182.4">A3</text>
<text x="181.6" y="183.8">74HCT365</text>
<text x="195.8" y="182.4">Y3</text>
<text x="74.7" y="186.2">A4</text>
<text x="74.7" y="190">A5</text>
<text x="92.9" y="186.2">Y4</text>
<text x="92.9" y="190">Y5</text>
<text x="177.5" y="186.2">A4</text>
<text x="177.5" y="190">A5</text>
<text x="195.8" y="186.2">Y4</text>
<text x="195.8" y="190">Y5</text>
<text x="74.7" y="193.8">OE1</text>
<text x="74.7" y="197.6">OE2</text>
<text x="177.5" y="193.8">OE1</text>
<text x="177.5" y="197.6">OE2</text>
<text x="85.9" y="198.4" transform="rotate(-90 85.9 198.4)">GND</text>
<text x="188.7" y="198.4" transform="rotate(-90 188.7 198.4)">GND</text>
</g>
<g font-size="1.8" fill="#840000">
<text x="35" y="11.7">1</text>
<text x="85" y="11.7">2</text>
<text x="135" y="11.7">3</text>
<text x="185" y="11.7">4</text>
<text x="235" y="11.7">5</text>
<text x="285" y="11.7">6</text>
<text x="335" y="11.7">7</text>
<text x="385" y="11.7">8</text>
<text x="10.4" y="35.7">A</text>
<text x="408.4" y="35.7">A</text>
<text x="57.4" y="57.7" transform="rotate(-90 57.4 57.7)">2</text>
<text x="113.3" y="57.7" transform="rotate(-90 113.3 57.7)">2</text>
<text x="169.2" y="57.7" transform="rotate(-90 169.2 57.7)">2</text>
<text x="225" y="57.7" transform="rotate(-90 225 57.7)">2</text>
<text x="50.3" y="62.5">1</text>
<text x="57.4" y="65.3" transform="rotate(-90 57.4 65.3)">3</text>
<text x="106.2" y="62.5">1</text>
<text x="113.3" y="65.3" transform="rotate(-90 113.3 65.3)">3</text>
<text x="162.1" y="62.5">1</text>
<text x="169.2" y="65.3" transform="rotate(-90 169.2 65.3)">3</text>
<text x="218" y="62.5">1</text>
<text x="225" y="65.3" transform="rotate(-90 225 65.3)">3</text>
<text x="10.4" y="85.7">B</text>
<text x="408.4" y="85.7">B</text>
<text x="58" y="124.3" transform="rotate(-90 58 124.3)">5</text>
<text x="112.6" y="124.3" transform="rotate(-90 112.6 124.3)">6</text>
<text x="167.3" y="124.3" transform="rotate(-90 167.3 124.3)">6</text>
<text x="220" y="124.3" transform="rotate(-90 220 124.3)">6</text>
<text x="273.3" y="124.3" transform="rotate(-90 273.3 124.3)">5</text>
<text x="327.9" y="124.3" transform="rotate(-90 327.9 124.3)">5</text>
<text x="51" y="129.2">1</text>
<text x="58" y="132" transform="rotate(-90 58 132)">2</text>
<text x="105.6" y="129.2">4</text>
<text x="112.6" y="132" transform="rotate(-90 112.6 132)">3</text>
<text x="160.2" y="129.2">4</text>
<text x="167.3" y="132" transform="rotate(-90 167.3 132)">3</text>
<text x="212.9" y="129.2">4</text>
<text x="220" y="132" transform="rotate(-90 220 132)">3</text>
<text x="266.2" y="129.2">1</text>
<text x="273.3" y="132" transform="rotate(-90 273.3 132)">2</text>
<text x="320.8" y="129.2">1</text>
<text x="327.9" y="132" transform="rotate(-90 327.9 132)">2</text>
<text x="10.4" y="135.7">C</text>
<text x="408.4" y="135.7">C</text>
<text x="289.7" y="164.9">1</text>
<text x="289.7" y="167.4">2</text>
<text x="289.7" y="170">3</text>
<text x="289.7" y="178.9">1</text>
<text x="10.4" y="185.7">D</text>
<text x="289.7" y="181.4">2</text>
<text x="289.7" y="183.9">3</text>
<text x="408.4" y="185.7">D</text>
<text x="10.4" y="235.7">E</text>
<text x="408.4" y="235.7">E</text>
<text x="73.4" y="241.2" transform="rotate(-90 73.4 241.2)">2</text>
<text x="70.6" y="246.2">3</text>
<text x="73.4" y="252.6" transform="rotate(-90 73.4 252.6)">1</text>
<text x="10.5" y="285.7">F</text>
<text x="35" y="286.7">1</text>
<text x="85" y="286.7">2</text>
<text x="135" y="286.7">3</text>
<text x="185" y="286.7">4</text>
<text x="235" y="286.7">5</text>
<text x="285" y="286.7">6</text>
<text x="335" y="286.7">7</text>
<text x="385" y="286.7">8</text>
<text x="408.5" y="285.7">F</text>
</g>
<g font-size="1.8" fill="#008484">
<text x="54.5" y="35.4" transform="rotate(-90 54.5 35.4)">R117</text>
<text x="58.2" y="35" transform="rotate(-90 58.2 35)">4K7</text>
<text x="110.4" y="34.9" transform="rotate(-90 110.4 34.9)">R42</text>
<text x="114" y="35" transform="rotate(-90 114 35)">4K7</text>
<text x="166.3" y="34.9" transform="rotate(-90 166.3 34.9)">R46</text>
<text x="169.9" y="35" transform="rotate(-90 169.9 35)">4K7</text>
<text x="222.2" y="34.9" transform="rotate(-90 222.2 34.9)">R49</text>
<text x="225.8" y="35" transform="rotate(-90 225.8 35)">4K7</text>
<text x="54" y="46.1" transform="rotate(-90 54 46.1)">D22</text>
<text x="60.4" y="44.8" transform="rotate(-90 60.4 44.8)">OUT_0</text>
<text x="107.4" y="47.3" transform="rotate(-90 107.4 47.3)">OUT_1</text>
<text x="109.9" y="46.1" transform="rotate(-90 109.9 46.1)">D11</text>
<text x="164.5" y="47.3" transform="rotate(-90 164.5 47.3)">OUT_2</text>
<text x="165.8" y="46.1" transform="rotate(-90 165.8 46.1)">D13</text>
<text x="220.4" y="47.3" transform="rotate(-90 220.4 47.3)">OUT_3</text>
<text x="221.7" y="46.1" transform="rotate(-90 221.7 46.1)">D15</text>
<text x="40.1" y="60">180R</text>
<text x="96" y="60">180R</text>
<text x="151.9" y="60">180R</text>
<text x="207.7" y="60">180R</text>
<text x="40" y="63.6">R115</text>
<text x="61.6" y="62.5" transform="rotate(-90 61.6 62.5)">C170</text>
<text x="67.4" y="62.1" transform="rotate(-90 67.4 62.1)">10u 50V</text>
<text x="96.4" y="63.6">R40</text>
<text x="120.1" y="62.6" transform="rotate(-90 120.1 62.6)">C70</text>
<text x="125.8" y="62.1" transform="rotate(-90 125.8 62.1)">10u 50V</text>
<text x="152.2" y="63.6">R43</text>
<text x="208.1" y="63.6">R47</text>
<text x="233.1" y="62.6" transform="rotate(-90 233.1 62.6)">C73</text>
<text x="238.8" y="62.1" transform="rotate(-90 238.8 62.1)">10u 50V</text>
<text x="56.3" y="124.5" transform="rotate(-90 56.3 124.5)">D</text>
<text x="110.9" y="124.5" transform="rotate(-90 110.9 124.5)">D</text>
<text x="165.5" y="124.5" transform="rotate(-90 165.5 124.5)">D</text>
<text x="218.2" y="124.5" transform="rotate(-90 218.2 124.5)">D</text>
<text x="271.5" y="124.5" transform="rotate(-90 271.5 124.5)">D</text>
<text x="326.1" y="124.5" transform="rotate(-90 326.1 124.5)">D</text>
<text x="40.5" y="130.3">R54</text>
<text x="41.1" y="126.6">1K</text>
<text x="48.4" y="130.9">Q25A</text>
<text x="50.7" y="127.4">G</text>
<text x="94.5" y="130.3">R56</text>
<text x="95.1" y="126.6">1K</text>
<text x="103.1" y="130.9">Q26B</text>
<text x="105.4" y="127.4">G</text>
<text x="149.1" y="130.3">R41</text>
<text x="149.7" y="126.6">1K</text>
<text x="157.8" y="130.9">Q27B</text>
<text x="160" y="127.4">G</text>
<text x="201.8" y="130.3">R45</text>
<text x="202.4" y="126.6">1K</text>
<text x="210.5" y="130.9">Q25B</text>
<text x="212.7" y="127.4">G</text>
<text x="255.8" y="130.3">R50</text>
<text x="256.4" y="126.6">1K</text>
<text x="263.7" y="130.9">Q26A</text>
<text x="266" y="127.4">G</text>
<text x="310.4" y="130.3">R52</text>
<text x="311" y="126.6">1K</text>
<text x="318.3" y="130.9">Q27A</text>
<text x="320.6" y="127.4">G</text>
<text x="56.3" y="132.1" transform="rotate(-90 56.3 132.1)">S</text>
<text x="110.9" y="132.1" transform="rotate(-90 110.9 132.1)">S</text>
<text x="165.5" y="132.1" transform="rotate(-90 165.5 132.1)">S</text>
<text x="218.2" y="132.1" transform="rotate(-90 218.2 132.1)">S</text>
<text x="271.5" y="132.1" transform="rotate(-90 271.5 132.1)">S</text>
<text x="326.1" y="132.1" transform="rotate(-90 326.1 132.1)">S</text>
<text x="93.8" y="157.4">0u1</text>
<text x="196.6" y="157.4">0u1</text>
<text x="93.6" y="163.2">C71</text>
<text x="196.5" y="163.2">C74</text>
<text x="295.7" y="167.3">J52</text>
<text x="297.5" y="169.6">OUT 4- OUT 6 Select V</text>
<text x="295.7" y="181.3">J29</text>
<text x="297.5" y="183.6">OUT 7- OUT 9 Select V</text>
<text x="27.9" y="200" transform="rotate(-90 27.9 200)">R57</text>
<text x="31.5" y="200.1" transform="rotate(-90 31.5 200.1)">10K</text>
<text x="34.2" y="200" transform="rotate(-90 34.2 200)">R58</text>
<text x="37.8" y="200.1" transform="rotate(-90 37.8 200.1)">10K</text>
<text x="39.9" y="200" transform="rotate(-90 39.9 200)">R59</text>
<text x="43.6" y="200.1" transform="rotate(-90 43.6 200.1)">10K</text>
<text x="45.6" y="200" transform="rotate(-90 45.6 200)">R39</text>
<text x="49.3" y="200.1" transform="rotate(-90 49.3 200.1)">10K</text>
<text x="52" y="200.5" transform="rotate(-90 52 200.5)">R116</text>
<text x="55.6" y="200.1" transform="rotate(-90 55.6 200.1)">10K</text>
<text x="57.7" y="200.5" transform="rotate(-90 57.7 200.5)">R118</text>
<text x="61.3" y="200.1" transform="rotate(-90 61.3 200.1)">10K</text>
<text x="138.4" y="198.7" transform="rotate(-90 138.4 198.7)">R44</text>
<text x="142" y="198.8" transform="rotate(-90 142 198.8)">10K</text>
<text x="144.1" y="198.7" transform="rotate(-90 144.1 198.7)">R48</text>
<text x="147.7" y="198.8" transform="rotate(-90 147.7 198.8)">10K</text>
<text x="149.1" y="198.7" transform="rotate(-90 149.1 198.7)">R51</text>
<text x="152.8" y="198.8" transform="rotate(-90 152.8 198.8)">10K</text>
<text x="154.2" y="198.7" transform="rotate(-90 154.2 198.7)">R53</text>
<text x="157.9" y="198.8" transform="rotate(-90 157.9 198.8)">10K</text>
<text x="159.9" y="199.2" transform="rotate(-90 159.9 199.2)">R243</text>
<text x="163.6" y="198.8" transform="rotate(-90 163.6 198.8)">10K</text>
<text x="63.6" y="230.7" transform="rotate(-90 63.6 230.7)">C199</text>
<text x="69.3" y="230.8" transform="rotate(-90 69.3 230.8)">0u1</text>
<text x="82" y="237.8">470R</text>
<text x="52.7" y="240.9">U12A</text>
<text x="81.9" y="241.4">R186</text>
<text x="49.7" y="247.1">74HCT2G34GW,125</text>
<text x="53" y="249.6">U12B</text>
<text x="81.3" y="256.6">R185</text>
<text x="81.4" y="253">470R</text>
</g>
<g font-size="1.4" fill="#008484">
<text x="116.1" y="40.7" transform="rotate(-90 116.1 40.7)">D26</text>
<text x="172" y="40.7" transform="rotate(-90 172 40.7)">D27</text>
<text x="229.2" y="40.7" transform="rotate(-90 229.2 40.7)">D28</text>
<text x="121.2" y="48.9" transform="rotate(-90 121.2 48.9)">CDBA540-HF</text>
<text x="177.1" y="48.9" transform="rotate(-90 177.1 48.9)">CDBA540-HF</text>
<text x="234.2" y="48.9" transform="rotate(-90 234.2 48.9)">CDBA540-HF</text>
<text x="58.3" y="108.6" transform="rotate(-90 58.3 108.6)">D18</text>
<text x="63.4" y="110.8" transform="rotate(-90 63.4 110.8)">DO-219AB</text>
<text x="113" y="108.6" transform="rotate(-90 113 108.6)">D19</text>
<text x="118" y="110.8" transform="rotate(-90 118 110.8)">DO-219AB</text>
<text x="167.6" y="108.6" transform="rotate(-90 167.6 108.6)">D12</text>
<text x="172.6" y="110.8" transform="rotate(-90 172.6 110.8)">DO-219AB</text>
<text x="220.3" y="108.6" transform="rotate(-90 220.3 108.6)">D14</text>
<text x="225.3" y="110.8" transform="rotate(-90 225.3 110.8)">DO-219AB</text>
<text x="273.6" y="108.6" transform="rotate(-90 273.6 108.6)">D16</text>
<text x="278.7" y="110.8" transform="rotate(-90 278.7 110.8)">DO-219AB</text>
<text x="328.2" y="108.6" transform="rotate(-90 328.2 108.6)">D17</text>
<text x="333.3" y="110.8" transform="rotate(-90 333.3 110.8)">DO-219AB</text>
<text x="74.7" y="242.4">BAT54C</text>
<text x="77.3" y="248.3" transform="rotate(-90 77.3 248.3)">D34</text>
</g>
<g font-size="1.4" fill="#840000">
<text x="117.9" y="41.7" transform="rotate(-90 117.9 41.7)">1</text>
<text x="173.7" y="41.7" transform="rotate(-90 173.7 41.7)">1</text>
<text x="230.9" y="41.7" transform="rotate(-90 230.9 41.7)">1</text>
<text x="117.9" y="48" transform="rotate(-90 117.9 48)">2</text>
<text x="173.7" y="48" transform="rotate(-90 173.7 48)">2</text>
<text x="230.9" y="48" transform="rotate(-90 230.9 48)">2</text>
<text x="39" y="241.1">1</text>
<text x="49.1" y="241.1">6</text>
<text x="39" y="250">3</text>
<text x="49.1" y="250">4</text>
</g>
<g font-size=".3">
<text x="48.3" y="60.8">TR10_G</text>
<text x="104.1" y="60.8">TR1_G</text>
<text x="160" y="60.8">TR3_G</text>
<text x="215.9" y="60.8">TR5_G</text>
<text x="47.6" y="127.5">out4_g</text>
<text x="101.6" y="127.5">out5_g</text>
<text x="157.5" y="127.5">out6_g</text>
<text x="209.5" y="127.5">out7_g</text>
<text x="262.9" y="127.5">out8_g</text>
<text x="317.5" y="127.5">out9_g</text>
<text x="64.8" y="241.2">U12_OUTA</text>
<text x="64.8" y="250">U12_OUTB</text>
</g>
</svg>
